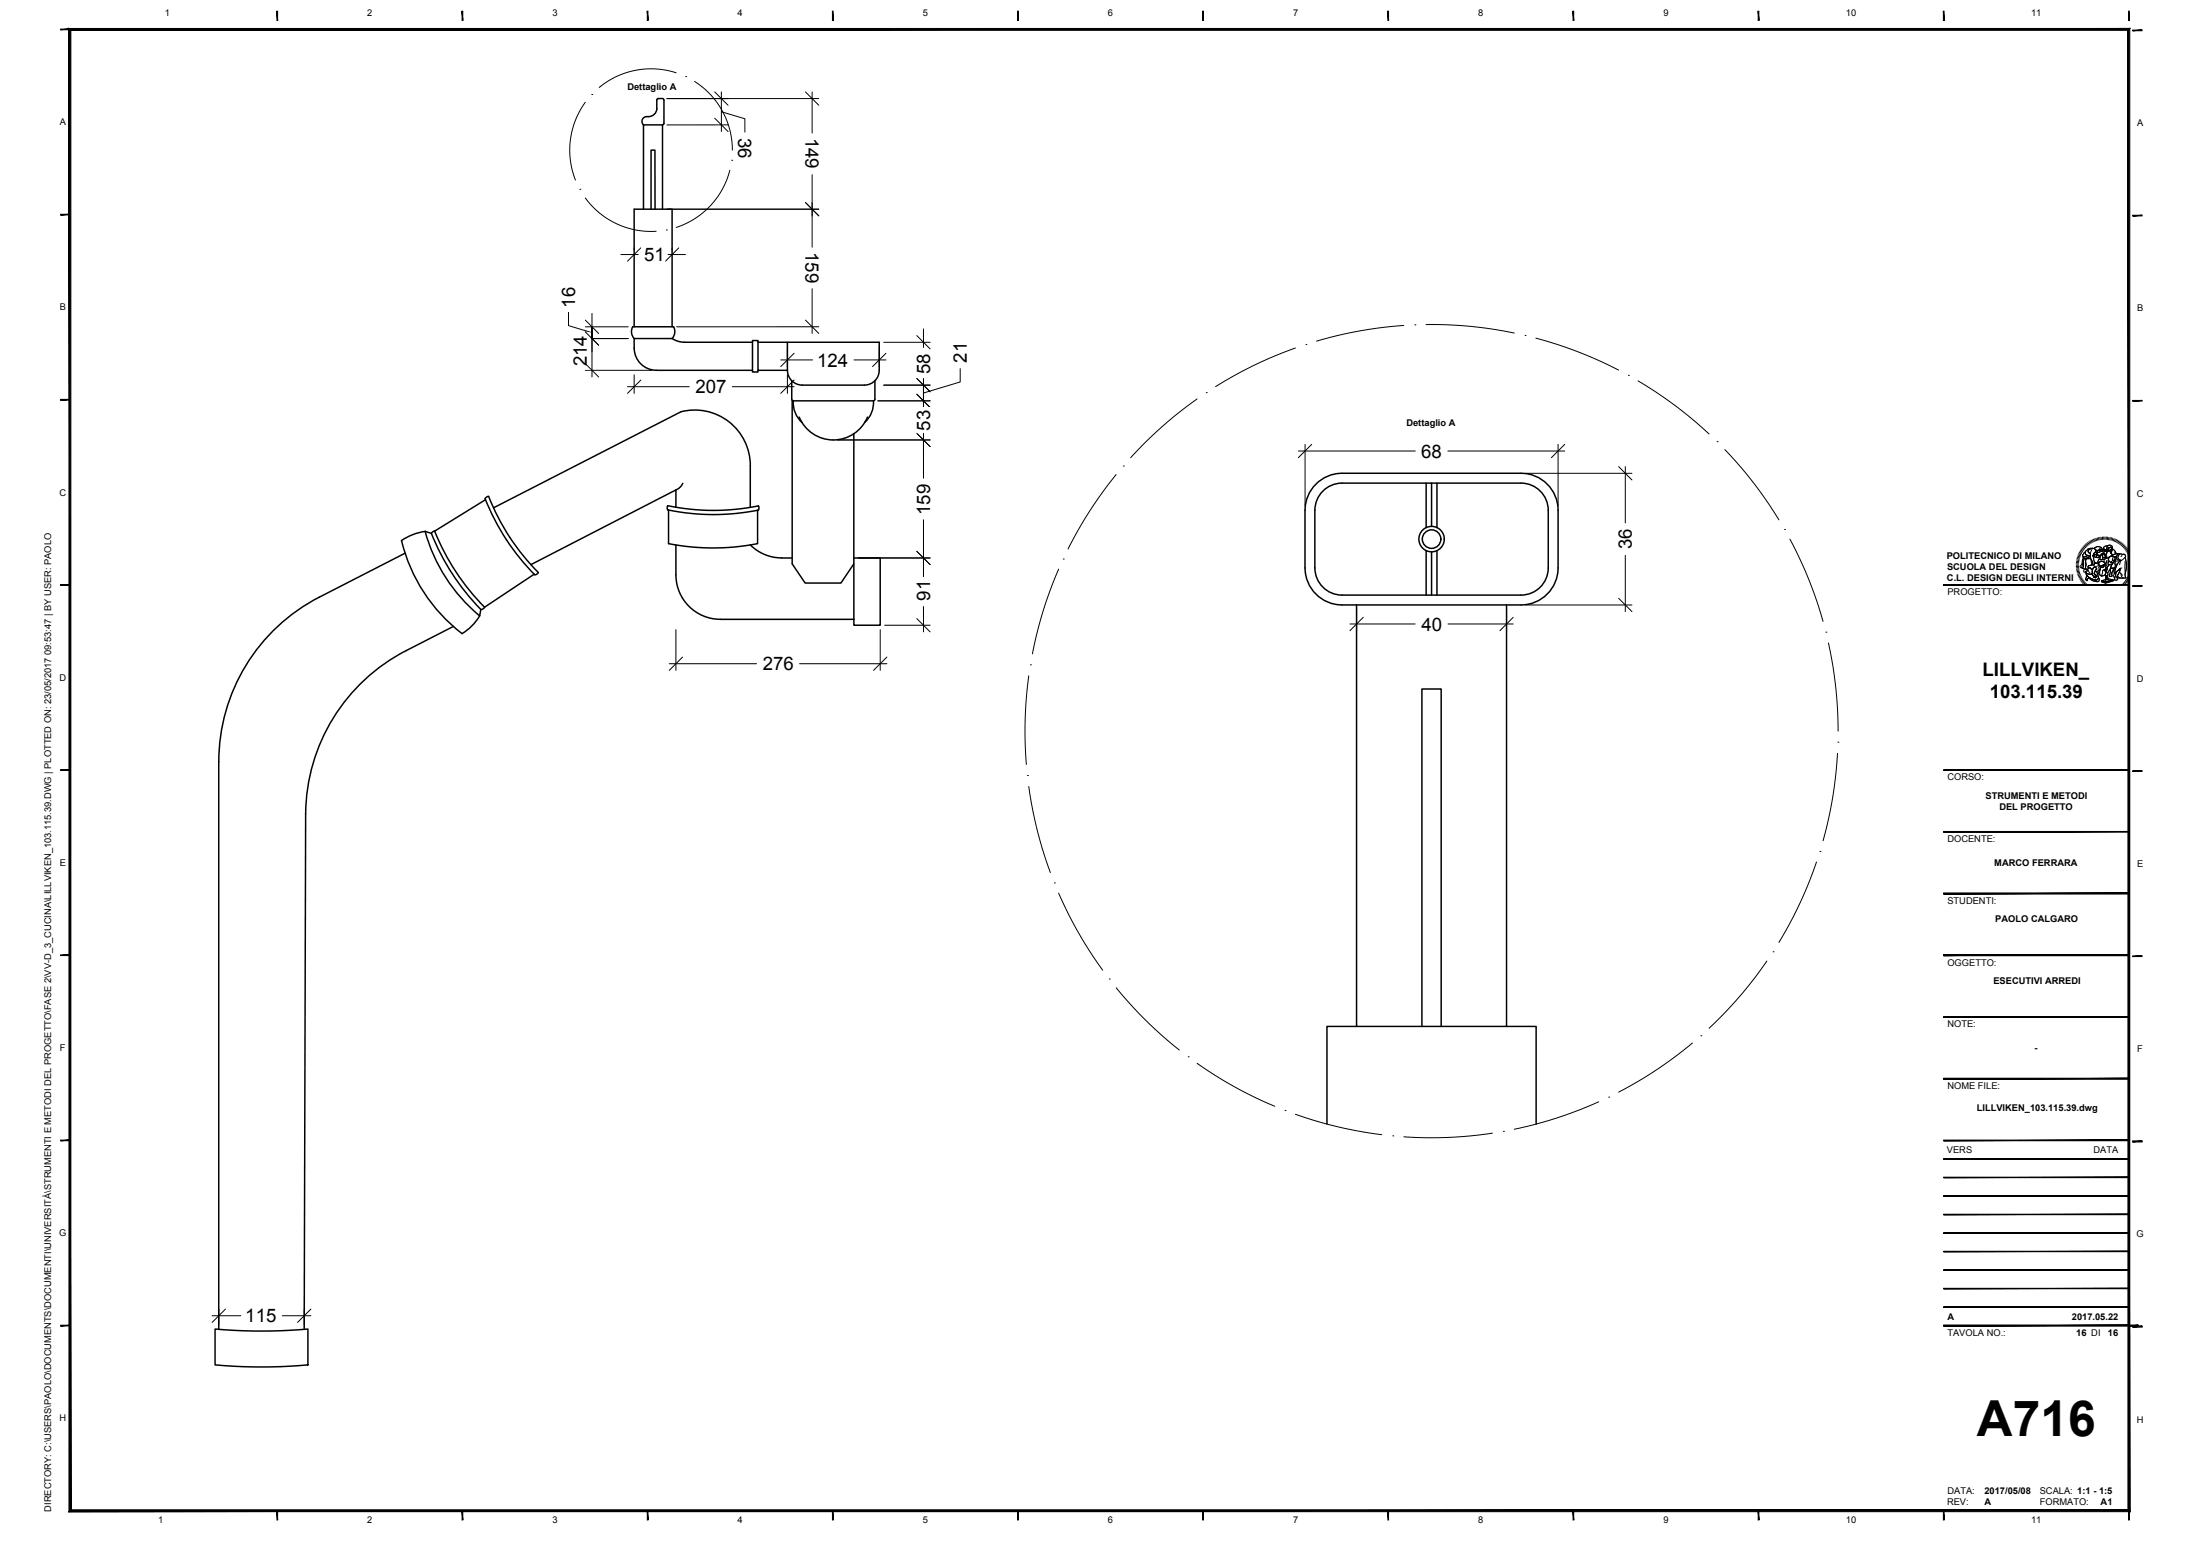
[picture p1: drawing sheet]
<svg xmlns="http://www.w3.org/2000/svg" width="594mm" height="420mm" viewBox="0 0 594 420" stroke-linecap="round" stroke-linejoin="round" font-family="sans-serif">
<!-- layer: 0 -->
<g fill="none" stroke="#000" stroke-width=".4">
<path d="M173.8 33.7h5.1v22.8M173.8 33.7v22.8M179.3 33.3v-6.3l-.2-.3-1.3-.1-.4 .3v2.5a2.48 2.48 0 0 1-3.1 2.1 1.29 1.29 0 0 0-.5 2.2M179.3 33.3l-.4 .4M175.8 56.5v-16h1.1v16M171.2 91.4a2.75 2.75 0 0 1-.3-3.2h11a2.7 2.7 0 0 1-.4 3.2M171.2 88.2v-31.7h10.3v31.7M203.2 92.4h-18.4l-1.7-.2-1.6-.8h-10.3a8.6 8.6 0 0 0 1.2 6.1 6 6 0 0 0 4.9 2.5h25.9M204.7 92.4v7.6h7.9M204.7 92.4v-.4h-1.5v8.4h1.5v-.4M204.7 92.4h7.9M212.6 92.4h24.8v7.6a4 4 0 0 1-4 4h-16.8a4 4 0 0 1-4-4z"/>
<path d="M183.9 111.2l-50.6 25.9M183.9 111.2a15 15 0 0 1 18.7 14.5v11.3M213.8 102.8v5l.4 .4M213.9 108.1v44.2l3.5 5.1h9.7l3.5-5.1v-35.2M214.2 108.2h21.7M214.2 108.2a7.2 7.2 0 0 0 2.4 5.9M215.8 112.6a10 10 0 0 0 9.2 6.2 10 10 0 0 0 9.2-6.2M235.9 108.2a7.2 7.2 0 0 1-2.4 5.9M236.3 102.8v5l-.4 .4M131.1 134.9l-13.7 8.5M131.9 134l-.5 .2-.4 .5a61.1 61.1 0 0 0 13.4 20.5l.6-.2 .4-.4a60.4 60.4 0 0 1-13.5-20.6M180.3 136.6a60.7 60.7 0 0 0 24.5 0l.2 .6-.2 .5a60.9 60.9 0 0 1-24.5 0l-.2-.6z"/>
<path d="M180.5 137.7v9.1M182.5 137v-4.7l-39.1 20.2M184.4 130.5l-.6 .9-1.3 .9M204.6 137.8v9a62.7 62.7 0 0 1-24.1 0M354.9 131.2a10 10 0 0 1 7.5-3.4h48.3a10 10 0 0 1 10 10v15.6a10 10 0 0 1-10 9.9h-48.3a10 10 0 0 1-10-9.9v-15.6a10 10 0 0 1 2.5-6.6zM355.1 137.8v15.6M355.1 137.8a7.3 7.3 0 0 1 7.3-7.3h48.3a7.3 7.3 0 0 1 7.4 7.3v15.6a7.3 7.3 0 0 1-7.4 7.3h-48.3a7.3 7.3 0 0 1-7.3-7.3M385.1 130.5v12M386.6 130.5v11.6M388 130.5v12M109.4 149.4l-23.1 11.8a50 50 0 0 0-27.2 44.5v153.3M114.8 143.5a45.3 45.3 0 0 0 14.7 22.8l.4-1.7 .5-.2 .5-.4"/>
<path d="M114.8 143.5a15.1 15.1 0 0 0-6.4 2.5 45 45 0 0 0 16.4 25.1M116.5 144a62.3 62.3 0 0 0 13.4 20.6M117.4 143.4a62 62 0 0 0 13.5 20.6M117.4 143.4l-.6 .2-.3 .4-1.7-.5M144.2 155l-13.4 9M182.5 147.2v8M182.5 155.2a12 12 0 0 0 12 12h36.1M202.6 147.1a12 12 0 0 0 8.5 3.6h2.8M230.6 150.7h7.1v18.1h-7.1v-1.6M230.6 152.3v14.9M385.1 148.7v12M386.6 149v11.7"/>
<path d="M388 148.7v12M122.4 169.2l-12.7 6.5a50 50 0 0 0-27.2 44l-.4 139.3M129.5 166.3a13.7 13.7 0 0 1-4.7 4.8M366.3 163.3v113.9h40.5v-113.9M366.3 277.2h-8v26.3M384 277.2v-91.2h5.2v91.2M406.8 277.2h8v26.3M58.1 358.9a143.1 143.1 0 0 0 25 0v9.7a140.4 140.4 0 0 1-25 0z"/>
<circle cx="386.6" cy="145.6" r="3.4"/>
<circle cx="386.6" cy="145.6" r="2.5"/>
</g>
<!-- layer: linee sezione -->
<g fill="none" stroke="#000" stroke-width=".27">
<path d="M182.6 19.7a22 22 0 0 0-20.8 3.9M158 27.6a21.9 21.9 0 0 0-2.6 21M159.8 25.5h.1M185.2 20.7h.1M187.6 22a21.9 21.9 0 0 1 10.2 18.5M156.6 51.1h.1M158 53.4a21.9 21.9 0 0 0 19.2 9M197.1 46a21.9 21.9 0 0 1-14.5 15.4M197.6 43.3h.1M179.9 62.1h.1M349.8 94a107.9 107.9 0 0 0-21.6 10.4M352.6 93h.1"/>
<path d="M379.1 87.9a109.1 109.1 0 0 0-23.6 4.2M382.1 87.7h.1M385.1 87.6a108.1 108.1 0 0 1 23.8 2.3M411.8 90.6h.1M414.7 91.3a109.3 109.3 0 0 1 22.4 8.6M323.3 107.7a109.2 109.2 0 0 0-18 15.9M325.7 106h.1M439.7 101.4h.1M442.3 102.8a109 109 0 0 1 19.2 14.4M463.7 119.3h.1M301.4 128.1a110.2 110.2 0 0 0-13 20.2M303.3 125.8h.1"/>
<path d="M465.8 121.4a108.3 108.3 0 0 1 14.6 19M285.9 153.7a108.2 108.2 0 0 0-7.1 22.9M287.1 151h.1M481.9 143h.1M483.3 145.6a108.5 108.5 0 0 1 9 22.2M278.3 179.5h.1M493.1 170.7h.1M493.7 173.6a109.8 109.8 0 0 1 2.7 23.8M277.8 182.5a110.1 110.1 0 0 0-.6 23.9M277.4 209.4h.1M277.8 212.4a108.8 108.8 0 0 0 5.8 23.2M496.2 203.4a109.3 109.3 0 0 1-3.9 23.6"/>
<path d="M496.3 200.4h.1M284.7 238.4h.1M490.5 232.8a109.5 109.5 0 0 1-10.1 21.7M491.4 229.9h.1M285.9 241.2a109.7 109.7 0 0 0 11.8 20.8M477.1 259.5a109.2 109.2 0 0 1-15.6 18.2M478.8 257h.1M299.5 264.4h.1M301.4 266.7a109.6 109.6 0 0 0 17.1 16.8M459.3 279.7h.1M320.8 285.4h.1M323.3 287.1a109 109 0 0 0 20.9 11.6"/>
<path d="M347 299.8h.1M431.7 297.5a109.3 109.3 0 0 1-22.8 7.4M434.4 296.3h.1M457 281.6a109.8 109.8 0 0 1-19.9 13.3M349.8 300.9a109.7 109.7 0 0 0 23.3 5.5M376.1 306.7h.1M403 306a108.2 108.2 0 0 1-23.9 1M406 305.5h.1"/>
</g>
<!-- layer: G-ANNO-LOGO -->
<g fill="none" stroke="#000" stroke-width=".27">
<path d="M560.6 152.6h.7M560.6 152.3h.7M560.7 151.9l.6 .1M560.7 151.5l.7 .1M560.8 151.2l.6 .1M560.8 150.8l.7 .2M560.9 150.5l.7 .2M561.1 150.2l.6 .2M561.2 149.8l.6 .3M561.3 149.5l.6 .3M561.3 152.9l-.7 .1M561.3 153.3h-.6"/>
<path d="M561.4 153.6l-.7 .1M561.4 153.9l-.6 .1M561.5 149.2l.6 .3M561.5 154.2l-.7 .2M561.6 154.5l-.7 .2M561.6 148.9l.6 .3M561.7 154.9l-.7 .2M561.8 155.2l-.7 .2M561.8 148.6l.6 .3M561.9 155.5l-.6 .2M562 148.3l.6 .3M562 155.7l-.6 .4"/>
<path d="M562.2 156l-.6 .4M562.2 148l.6 .4M562.4 156.3l-.6 .4M562.4 147.7l.6 .4M562.5 150.3l1.3 .2 .7-.3v.6h-.9a.79 .79 0 0 1-1.1-.4zM562.5 150.2l.1 .5M562.5 156.6l-.5 .4M562.7 147.4l.5 .5M562.7 150.7l-.3 .6-.1 1.3-.3 .7 .4 .2M562.7 156.9l-.5 .4M562.9 149.2l.3-.2-.1 .3a.83 .83 0 0 0 1 .8l.3 .1-.5 .3-.6-.2-.4 .1a.51 .51 0 0 1-.5-.4 .51 .51 0 0 1 .3-.6zM562.9 147.2l.5 .5"/>
<path d="M562.9 157.1l-.5 .4M563 150.8h.4l-.2 .5 .1 1.2-.1 1.1h-.2a.43 .43 0 0 1-.5-.1 .43 .43 0 0 1 .1-.6v-1.4zM563 150.8l-.3 .4-.2 2a.39 .39 0 0 0 .1 .4 .39 .39 0 0 0 .5 0M563.1 149l-.5 .5a.44 .44 0 0 0-.2 .6 .44 .44 0 0 0 .5 .3l.4-.1 .6 .2 .5-.3M563.1 157.4l-.5 .4M563.2 146.9l.5 .5M563.2 154.4a1.17 1.17 0 0 0 1.6 .6l.2-.1M563.3 148.7l.6-.5 1.3-.1a1.01 1.01 0 0 0-1.3 1l.6 .3v.8l-.5-.1a.77 .77 0 0 1-.9-.8zM563.3 154.7l.6 .3 1.1-.1 .1 .4 .3 .3-.1 .3 .3-.2 .2 .3-.1-.5 .3 .4-.1-.4 .4 .1-.8-.7 .3-.7 .4 .1 .3 1.1a.79 .79 0 0 1 0 .9 .79 .79 0 0 1-1 .3l-1.5-.8-.6-.5zM563.3 154.7l.1 .6 .8 .6 1.9 .9M563.4 157.6l-.5 .5M563.4 150.8h1.1l.6 1.2v.4l-.4 .2a.61 .61 0 0 0-.8 .7l.2 .1-.4 .4a.54 .54 0 0 1-.5-.8v-1.7z"/>
<path d="M563.4 150.9l-.2 .6v2.1M563.5 146.7l.4 .5M563.5 155.4l.8 .6 1 .4a.93 .93 0 0 0 1.4-.4 .65 .65 0 0 1 0 .9 .65 .65 0 0 1-.9 .1l-1.3-.6a.45 .45 0 0 0-.5-.3 .45 .45 0 0 0-.4 .4l.1 .3h-.3a.84 .84 0 0 1 0-1.2zM563.5 155.4l-.1 .2a.84 .84 0 0 0 0 1.2l.3-.2-.1-.1a.49 .49 0 0 1 .4-.4 .49 .49 0 0 1 .5 .3l.9 .5a1.05 1.05 0 0 0 1.5-.2l-.2-.7M563.6 157.8l-.4 .5M563.7 153.8a.51 .51 0 0 0-.8-.1 .51 .51 0 0 0 .1 .8 .62 .62 0 0 1 .5-.4 .62 .62 0 0 1 .6 .4l.3 .2M563.7 146.5l.5 .5M563.9 158l-.5 .6M563.9 153.5l.4-.2 .2 .1a.73 .73 0 0 1 .5 1v.5a1.19 1.19 0 0 1-1.8-.5l.6-.3-.1-.2zM563.9 152.8l1.2-.4 .3 .2 .2-.4 .5-.2 .5 .3 .3 .3a.99 .99 0 0 1 .1 1.2 .99 .99 0 0 1-1.1 .4v-.2a.47 .47 0 0 0 0-.8 .47 .47 0 0 0-.7 .3l-.2 .4-.7-.6a.29 .29 0 0 1-.4 0 .29 .29 0 0 1 0-.5zM564 146.3l.4 .5M564.1 158.2l-.4 .6"/>
<path d="M564.1 148.4a.93 .93 0 0 1 1.1-.3 .93 .93 0 0 1 .6 .9l-.2 .3a.99 .99 0 0 0-.2 1.5 1.08 1.08 0 0 0 .7 1.3l-.5 .1-.2 .4a.39 .39 0 0 1-.3-.2 .39 .39 0 0 1 0-.5l-.6-1.1v-1.3a.62 .62 0 0 1-.5-.4 .62 .62 0 0 1 .1-.7zM564.2 153.2l.8 .7M564.3 153.3l-.5 .4v.4M564.3 146.1l.4 .6M564.4 158.4l-.4 .6M564.5 150.8l-1.9-.1-.3 .5a2.03 2.03 0 0 1-.6 1.7l.2 .4M564.6 158.6l-.3 .6M564.7 145.9l.3 .6M564.7 151.1l.2 1.4M564.9 148.4l-.4 .8v1.1l.6 1.5a.55 .55 0 0 0 .3 .8l.2-.4 .4-.2a1.03 1.03 0 0 1-.7-1.4 1.45 1.45 0 0 1 .6-1.7 .97 .97 0 0 0-1.3-.8l-.8 .2-.6 .5-.1 .5a.83 .83 0 0 0 1 .8l.3 .1M564.9 158.8l-.3 .6M565 145.7l.3 .6"/>
<path d="M565.1 152.4l-.4 .2a.61 .61 0 0 0-.8 .7l.1 .1M565.2 148.1a.99 .99 0 0 0-1.3 1l.6 .3M565.2 158.9l-.3 .6M565.3 145.6l.3 .6M565.4 149.4l.4-.3 .6-.1-.1 .6-1.2 .5zM565.4 149.9l.8-.3 .3 .3a.33 .33 0 0 0-.4 .2 .33 .33 0 0 0 .2 .4h-.1a.61 .61 0 0 1-.8-.6zM565.4 149.9a.58 .58 0 0 0 .8 .6M565.5 153.1a.48 .48 0 0 1 .6 .3 .48 .48 0 0 1-.2 .6l-.4 .9 .8 .7-.4-.1 .1 .4-.3-.4 .1 .5-.2-.3-.3 .2 .1-.3-.3-.3-.1-.4v-1zM565.5 153.1a.48 .48 0 0 1 .6 .3 .48 .48 0 0 1-.2 .6l-.4 1 .8 .6-.4-.1 .1 .4-.3-.4 .1 .5-.2-.3-.2 .2v-.3l-.3-.3-.1-.4v-1zM565.5 159l-.2 .7M565.5 148.1l.8-.5 1 .2a.3 .3 0 0 1 .3 .3 .3 .3 0 0 1-.4 .3l-.2-.2-.6 .5-.5-.2M565.6 145.5l.3 .6"/>
<path d="M565.7 147.9l1.1-.3 .7 .4a.23 .23 0 0 1 .1 .3 .23 .23 0 0 1-.2 .1l-.4-.2-.1 .2-.6 .3-.8-.5zM565.8 159.2l-.2 .6M565.8 148.5l.7 .1 .6-.4 .3 .2-.2 .6-.4 .2-.5-.2-.5 .1zM566 145.3l.2 .7M566.1 152l.6 .3 .4 .6a.76 .76 0 0 1-.4 1.1M566.1 159.3l-.2 .6M566.2 150h.8l-.2 .1a.38 .38 0 0 1-.4 .5 .38 .38 0 0 1-.3-.6zM566.2 154.4l.3 1a.79 .79 0 0 1 0 .9 .79 .79 0 0 1-.9 .3M566.2 149.6l.3 .3M566.3 149.4v.2l-1.2 .5M566.3 152.9l-.8 .2M566.3 145.2l.2 .7"/>
<path d="M566.4 149l-.4 .5M566.4 159.4l-.1 .6M566.5 152.6l.7 .4M566.6 149.9a.34 .34 0 0 0-.5 .4 .34 .34 0 0 0 .5 .3 .34 .34 0 0 0 .2-.5l.2-.1h-.6M566.6 153a.7 .7 0 0 1 .1 1 .7 .7 0 0 1-.9 .2M566.7 152.3v-.3l.6-.5 1 .3 .1 .3a.25 .25 0 0 1 .1 .4 .25 .25 0 0 1-.4 0l-1 .4 .6 .4 .4-.3 .1-.4a.44 .44 0 0 0 .3-.4 .44 .44 0 0 0-.4-.4l-.9-.2-.5 .7-.2-.1v-.5l.5-.8 .2 .2h1.1l.5-.4v-.3l.6 .2 .1 1a.67 .67 0 0 0-.1 1l-.3 .6-.4 .1-.2 .6-.3-.1 .1 .3a.23 .23 0 0 1 .3 0 .23 .23 0 0 1 0 .4l.2-.3-.4 1.1a.95 .95 0 0 1-1.4-.1l-.4-.3 .4-.6 .2-1.1M566.7 145.2l.1 .6M566.7 152l.6-.5 .5 .1 .6 .4a.32 .32 0 0 1 .1 .5 .32 .32 0 0 1-.5 0l-.3 .2a.51 .51 0 0 1-.5 .3 .51 .51 0 0 1-.4-.5zM566.7 154.9l.8 .6M566.8 159.5l-.2 .6M566.9 149h.1M566.9 148.6l.2 .1"/>
<path d="M567 150.9a1.29 1.29 0 0 0-.5 1.3M567 154.3v.9M567 145.1l.1 .7M567 148.6v.1M567.1 159.5l-.1 .7M567.1 152.9l1.1-.4-.1 .5-.4 .3-.5-.2zM567.1 153.7l-.3 .9-.4 .5M567.3 148.8l.8-.2a.28 .28 0 0 1 .2 .4 .28 .28 0 0 1-.4 0zM567.4 145v.7M567.4 148.4l-.2 .6-.4 .2-.5-.2-.5 .2M567.4 149.7l.5-.3 .4 .1 .5 .9a.24 .24 0 0 1-.1 .4 .24 .24 0 0 1-.3-.2 .24 .24 0 0 1 .2-.3l-.2-.6a.43 .43 0 0 0-.7-.1 .43 .43 0 0 0 0 .7 .49 .49 0 0 1 0 .8 .49 .49 0 0 1-.8-.3zM567.4 159.6l-.1 .6"/>
<path d="M567.5 156.8l1.9-.5 1.2 .3-2 .6zM567.5 156.8l1.1 .4v.3l-1.1-.4zM567.7 149.6l.6 .1 .2 .5a.64 .64 0 0 1 0 .7 .64 .64 0 0 1-.7 .2zM567.7 145l.1 .7M567.7 159.6v.7M567.8 148.6v-.3a.52 .52 0 0 1 .6 0 .52 .52 0 0 1 .2 .5l-.2 .1M567.8 153.1h.1M567.8 154l-.3 1.5 1-.2M567.8 148.4a.52 .52 0 0 1 .6-.1 .52 .52 0 0 1 .2 .5l-.2 .1-.2-.3h-.4zM567.9 152.7l.1 .1M567.9 153h.1M568 152.8h-.1"/>
<path d="M568 149.8h.1M568 149.7l-.1 .2M568 159.6v.7M568.1 145v.7M568.2 148.7l-.5-.1-.4 .2h.3a.38 .38 0 0 0 .4 .3 .38 .38 0 0 0 .4-.3l-.2-.2v.2M568.2 153.8l.3 .1 .1-.4a.22 .22 0 0 1 .2-.3 .22 .22 0 0 1 .2 .2l-.4 1.1a.23 .23 0 0 0 0-.4 .23 .23 0 0 0-.3 0zM568.2 151.1v.7M568.2 152.5l-.1 .5a.51 .51 0 0 1-.9 0M568.3 149.6l.2 .3-.1 .1M568.4 159.6v.7M568.4 149.8a.43 .43 0 0 0-.7-.2 .43 .43 0 0 0 0 .7 .5 .5 0 0 1 0 .8 .5 .5 0 0 1-.7-.4l.4-1 .7-.3 .4 .3 .3 .7a.24 .24 0 0 1-.1 .4 .24 .24 0 0 1-.3-.3M568.4 145v.7"/>
<path d="M568.5 150.1l-.2 .1M568.5 149.9a.42 .42 0 0 1-.1 .6 .42 .42 0 0 1-.6-.1M568.5 150.8l-.3 .3h-.4M568.6 157.2l2-.6v.3l-2 .6zM568.6 157.2v.3M568.6 148.8l.2-.1 .1 .4-.2 .9M568.7 153.3h.1M568.7 153.9l-.1 .6 .2-.3M568.7 159.6v.7M568.7 148.4l.1 .4M568.8 150.4l-.2-.5a.89 .89 0 0 0 .1-1.2l-.5-.4a.45 .45 0 0 1-.1-.6 .45 .45 0 0 1 .5-.2h.6l-.3 .7 .1 .8 .2-.1v-.4l.3 .3 .5-.1-.1 .6 .2-.1 .4 .7-1.1 .7M568.8 145l-.1 .7"/>
<path d="M568.8 153.7l-.1 .2-.1-.2M568.8 151.4l-.1 1.3M568.8 150.6l.5 .2M569 155.4l.1-.1 .1 1.1-.2-.6-.4 .7zM569 152.5l-.4 .4v.4M569 159.6l.1 .7M569.1 153.2l-.4 .1-.2 .6h-.4l.3 .2h.2M569.1 151.4l-.4 .9M569.1 145v.7M569.2 147.5h-.5a.63 .63 0 0 0-.7 .7M569.2 148.5l.3 .3 .5-.1M569.3 147.3l.5-.1 .6 .5v.8l-.4 .9 .2-1.3a.3 .3 0 0 0-.1-.4 .3 .3 0 0 0-.4 .2l-.3 .1-.2 .9-.2 .1-.1-.8z"/>
<path d="M569.3 147.3l.5-.1 .6 .4v.9l-.4 .9 .2-1.3a.27 .27 0 0 0-.1-.3 .27 .27 0 0 0-.4 .1h-.3l-.2 1-.2 .1-.1-.8zM569.3 159.5l.1 .7M569.4 150.6l.1-.1a1.44 1.44 0 0 1 1.9 .2l-.3 .8a.88 .88 0 0 1-.8 .5 .88 .88 0 0 1-.8-.5zM569.4 148.2h.2M569.4 152.5l.9-.1-.7 1.6a1.52 1.52 0 0 0-.5 1.5l-.1-.1-.4 .6-.1-.9zM569.4 152.6l-.9 2.5 .2 .9 .4-.7 .2 1.4-.3-.9-.4 1.1 .1-.9M569.4 147.9h.4a.29 .29 0 0 1 .4 0 .29 .29 0 0 1 0 .3l-.2 .5-.6 .1-.2-.3zM569.5 148.6l.1 .1M569.5 151.5v.1a.63 .63 0 0 0-.1 .9l.9-.1 .5-.6M569.5 145.1l-.1 .6M569.5 148.3h.1M569.6 148.5v.1"/>
<path d="M569.7 159.5l.1 .7M569.8 145.1l-.1 .7M569.9 148.4h.2M569.9 148.4v.1M569.9 153.5l.8-.1-.5 1.5a.44 .44 0 0 1-.2 .8l-.4-.2zM570 159.4l.1 .7M570.1 149.2l.4 .6M570.2 151.7h.1M570.2 145.2l-.2 .7M570.3 150l1-.4 .8-.1-.7 1zM570.3 152.4l-.7 1.6a1.52 1.52 0 0 0-.5 1.5M570.3 159.3l.2 .7"/>
<path d="M570.3 151.6l-.3 .1M570.4 148.2a1.28 1.28 0 0 1 .9 1.1l.3 .2-.6 .2a.55 .55 0 0 1-.7-.1 .55 .55 0 0 1-.1-.7zM570.4 148.2l.7 .5 .2 .5M570.4 151.9l-.1 .1M570.5 145.3l-.2 .7M570.6 159.2l.2 .7M570.6 156.6v.3l-2 .6-1.1-.4v-.3l1.1 .4 2-.6a6.2 6.2 0 0 0-3.1 .2M570.7 153.4l-.5 1.3 .2 .8-.2 .1-.6-.1 .3-2M570.9 145.4l-.3 .7M570.9 151.6l.3-.1-.1 .8a.65 .65 0 0 1 .2 .7 .65 .65 0 0 1-.6 .4l-.8 .1 .3-1.1zM570.9 159.1l.3 .6M570.9 151.3v.4"/>
<path d="M570.9 150.3l.4 .1 .1 .3M571 149.1l.5 .4M571.1 153.4l-1.2 .1M571.1 154.7l-.1 .3 .3 .2M571.2 145.6l-.2 .6M571.2 159l.3 .6M571.2 151.5v1.3l-.3 1a1.83 1.83 0 0 0-.1 2l.2 .2M571.4 154.5l1.1-1-.5 1.6a1.28 1.28 0 0 0-.2 1.4l-.1 .1a.46 .46 0 0 1-.7 0 .46 .46 0 0 1 .1-.7zM571.4 150.5a1.04 1.04 0 0 1 .6-.9 1.04 1.04 0 0 1 1.1 .1 .56 .56 0 0 1 .8 .2 .56 .56 0 0 1-.2 .8l-.3 .2a1.08 1.08 0 0 1-1.1 .5 1.08 1.08 0 0 1-.8-.7M571.4 150.7l-.5 .7a.63 .63 0 0 1-.9 .5l-.2-.2a.73 .73 0 0 1-.2-1.1l.6-.3a.33 .33 0 0 1 .4 .1 .33 .33 0 0 1-.2 .5l.1 .2a.22 .22 0 0 0 .1 .3 .22 .22 0 0 0 .3-.2l.2-.4-.1-.5-.7-.2-.9 .4v.5M571.5 158.8l.3 .6M571.5 152.3v.5"/>
<path d="M571.5 145.7l-.2 .6M571.8 158.7l.3 .6M571.9 145.9l-.4 .6M571.9 151.4l-.9 .1M572 155.7l.5 .4M572.1 158.5l.3 .6M572.2 146l-.4 .6M572.2 149.5a2.54 2.54 0 0 0-2 .6M572.3 158.3l.4 .6M572.3 154.5l.9 .8M572.4 151.4a6.7 6.7 0 0 0-1.4 3.5l1.5-1.4 .5-.1M572.4 149.6a.92 .92 0 0 0-.5 1 .92 .92 0 0 0 1 .7"/>
<path d="M572.4 149.6l.6 .1a.62 .62 0 0 1 .7 0 .62 .62 0 0 1 .2 .7l.2 1.2a8.1 8.1 0 0 1-.3 3.7l.3 .7-1.9 .1a.45 .45 0 0 1-.6-.3 .45 .45 0 0 1 .3-.6l.6-1.7-1.5 1.4a5.8 5.8 0 0 1 1.5-3.5l.4-.1a.92 .92 0 0 1-1-.7 .92 .92 0 0 1 .5-1zM572.5 146.2l-.4 .6M572.5 153.5l-.5 1.6a1.28 1.28 0 0 0-.2 1.4l-.1 .1a.46 .46 0 0 1-.7 0 .46 .46 0 0 1 .1-.7l.3-1.4M572.6 158.1l.4 .6M572.6 151.4l-.2 1.1M572.7 154.9l.2 .8 .5 .4M572.8 146.4l-.4 .6M572.8 157.9l.5 .5M573 150l-.3 .3M573.1 146.6l-.5 .6M573.1 157.7l.4 .5M573.3 157.5l.5 .5"/>
<path d="M573.3 146.9l-.4 .5M573.5 157.3l.5 .4M573.6 147.1l-.5 .5M573.8 157l.5 .4M573.8 151.6l.1 3.3M573.8 147.4l-.5 .4M573.9 150.5a9.5 9.5 0 0 1 0 5l.2 .5h-2.4M573.9 156.7l.6 .4M574.1 147.6l-.5 .5M574.1 156.5l.6 .3M574.3 156.2l.6 .3M574.3 147.9l-.5 .4"/>
<path d="M574.5 155.9l.6 .3M574.5 148.2l-.5 .4M574.6 155.6l.6 .3M574.7 148.5l-.5 .3M574.7 155.3l.7 .3M574.9 155l.6 .3M574.9 148.8l-.6 .3M575 154.7l.6 .2M575.1 154.4l.6 .2M575.1 149.1l-.6 .3M575.1 154.1l.7 .1M575.2 153.8l.7 .1"/>
<path d="M575.2 153.4l.7 .1M575.2 149.4l-.6 .3M575.3 153.1l.6 .1M575.3 152.9h.7M575.4 149.7l-.6 .3M575.5 150.1l-.6 .2M575.6 150.4l-.6 .2M575.7 150.8l-.6 .1M575.8 151.1l-.7 .1M575.9 151.5l-.7 .1M575.9 151.8l-.7 .1M575.9 152.2h-.6"/>
<path d="M576 152.5h-.7"/>
</g>
<!-- layer: G-ANNO-TTLB -->
<g fill="#fff" stroke="#fff" stroke-width=".27">
<path d="M549.9 157.9l30.7 4.4-5.7-4.4zM549.9 157.9l30.7 4.4h-30.7z"/>
<path d="M574.9 143.4h5.7l-5.7 14.5zM580.6 143.4l-5.7 14.5 5.7 4.4z"/>
</g>
<path d="M549.9 157.9h25v-14.5h5.7v18.9h-30.7z" fill="none" stroke="#fff" stroke-width=".27"/>
<g fill="#000" stroke="#000" stroke-width=".27">
<path d="M16.4 8h2.5v-.2zM16.4 7.8h2.5l-2.5 .2z"/>
<path d="M18.6 7.7l.5 400v-399.5zM18.6 7.7l.5 400-.5 .5zM19.1 407.7l-.5 .5 556-.5zM18.6 408.2l556-.5 .5 .5zM574.6 8.2v399.5l.5 .5zM574.6 8.2l.5-.5v400.5zM19.1 8.2h555.5l.5-.5zM18.6 7.7h556.5l-556 .5z"/>
<path d="M74.8 3l.2 2.5v-2.5zM74.8 3l.2 2.5h-.2z"/>
<path d="M124.8 3l.2 2.5v-2.5zM124.8 3l.2 2.5h-.2z"/>
<path d="M174.8 3l.2 2.5v-2.5zM174.8 3l.2 2.5h-.2z"/>
<path d="M224.8 3l.2 2.5v-2.5zM224.8 3l.2 2.5h-.2z"/>
<path d="M274.8 3l.2 2.5v-2.5zM274.8 3l.2 2.5h-.2z"/>
<path d="M324.8 3l.2 2.5v-2.5zM324.8 3l.2 2.5h-.2z"/>
<path d="M374.8 3l.2 2.5v-2.5zM374.8 3l.2 2.5h-.2z"/>
<path d="M424.8 3l.2 2.5v-2.5zM424.8 3l.2 2.5h-.2z"/>
<path d="M474.8 3l.2 2.5v-2.5zM474.8 3l.2 2.5h-.2z"/>
<path d="M524.8 3l.2 2.5v-2.5zM524.8 3l.2 2.5h-.2z"/>
<path d="M574.8 3l.2 2.5v-2.5zM574.8 3l.2 2.5h-.2z"/>
<path d="M575.9 8.3h2.5v-.2zM575.9 8.1h2.5l-2.5 .2z"/>
<path d="M16.4 58h2.5v-.1zM16.4 57.9h2.5l-2.5 .1z"/>
<path d="M575.9 58.3h2.5v-.2zM575.9 58.1h2.5l-2.5 .2z"/>
<path d="M16.4 108h2.5v-.2zM16.4 107.8h2.5l-2.5 .2z"/>
<path d="M575.9 108.3h2.5v-.2zM575.9 108.1h2.5l-2.5 .2z"/>
<path d="M16.4 158h2.5v-.2zM16.4 157.8h2.5l-2.5 .2z"/>
<path d="M524.9 158h50v-.2zM524.9 157.8h50l-50 .2z"/>
<path d="M575.9 158.3h2.5v-.2zM575.9 158.1h2.5l-2.5 .2z"/>
<path d="M16.4 208h2.5v-.2zM16.4 207.8h2.5l-2.5 .2z"/>
<path d="M524.9 208h50v-.2zM524.9 207.8h50l-50 .2z"/>
<path d="M575.9 208.3h2.5v-.2zM575.9 208.1h2.5l-2.5 .2z"/>
<path d="M524.9 224.7h50v-.2zM524.9 224.5h50l-50 .2z"/>
<path d="M16.4 258h2.5v-.2zM16.4 257.8h2.5l-2.5 .2z"/>
<path d="M524.9 241.2v.2l50-.2zM524.9 241.4l50-.2v.2z"/>
<path d="M524.9 257.8v.2l50-.2zM524.9 258l50-.2v.2z"/>
<path d="M524.9 257.8v.2l50-.2zM524.9 258l50-.2v.2z"/>
<path d="M524.9 257.8v.2l50-.2zM524.9 258l50-.2v.2z"/>
<path d="M524.9 257.8v.2l50-.2zM524.9 258l50-.2v.2z"/>
<path d="M524.9 241.4h50v-.2zM524.9 241.2h50l-50 .2z"/>
<path d="M575.9 258.3h2.5v-.2zM575.9 258.1h2.5l-2.5 .2z"/>
<path d="M524.9 274.5v.2l50-.2zM524.9 274.7l50-.2v.2z"/>
<path d="M524.9 291.2v.2l50-.2zM524.9 291.4l50-.2v.2z"/>
<path d="M524.9 291.2v.2l50-.2zM524.9 291.4l50-.2v.2z"/>
<path d="M16.4 308h2.5v-.1zM16.4 307.9h2.5l-2.5 .1z"/>
<path d="M524.9 317.9h50zM524.9 318l50-.1z"/>
<path d="M524.9 312.9h50zM524.9 313l50-.1z"/>
<path d="M524.9 307.9v.1l50-.1zM524.9 308l50-.1v.1z"/>
<path d="M575.9 308.3h2.5v-.2zM575.9 308.1h2.5l-2.5 .2z"/>
<path d="M575.9 308.3h2.5v-.2zM575.9 308.1h2.5l-2.5 .2z"/>
<path d="M524.9 337.9h50zM524.9 338l50-.1z"/>
<path d="M524.9 332.9h50zM524.9 333l50-.1z"/>
<path d="M524.9 327.9h50zM524.9 328l50-.1z"/>
<path d="M524.9 322.9h50zM524.9 323l50-.1z"/>
<path d="M16.4 358h2.5v-.2zM16.4 357.8h2.5l-2.5 .2z"/>
<path d="M524.9 357.8v.2l50-.2zM524.9 358l50-.2v.2z"/>
<path d="M524.9 357.8v.2l50-.2zM524.9 358l50-.2v.2z"/>
<path d="M524.9 352.9h50zM524.9 353l50-.1z"/>
<path d="M524.9 347.9h50zM524.9 348l50-.1z"/>
<path d="M524.9 342.9h50zM524.9 343l50-.1z"/>
<path d="M574.9 358h2.5v-.2zM574.9 357.8h2.5l-2.5 .2z"/>
<path d="M574.9 358h2.5v-.2zM574.9 357.8h2.5l-2.5 .2z"/>
<path d="M575.9 358.3h2.5v-.2zM575.9 358.1h2.5l-2.5 .2z"/>
<path d="M575.9 358.3h2.5v-.2zM575.9 358.1h2.5l-2.5 .2z"/>
<path d="M74.8 407.9l.2 2.5v-2.5zM74.8 407.9l.2 2.5h-.2z"/>
<path d="M124.8 407.9l.2 2.5v-2.5zM124.8 407.9l.2 2.5h-.2z"/>
<path d="M174.8 407.9l.2 2.5v-2.5zM174.8 407.9l.2 2.5h-.2z"/>
<path d="M224.8 407.9l.2 2.5v-2.5zM224.8 407.9l.2 2.5h-.2z"/>
<path d="M274.8 407.9l.2 2.5v-2.5zM274.8 407.9l.2 2.5h-.2z"/>
<path d="M324.8 407.9l.2 2.5v-2.5zM324.8 407.9l.2 2.5h-.2z"/>
<path d="M374.8 407.9l.2 2.5v-2.5zM374.8 407.9l.2 2.5h-.2z"/>
<path d="M424.8 407.9l.2 2.5v-2.5zM424.8 407.9l.2 2.5h-.2z"/>
<path d="M474.8 407.9l.2 2.5v-2.5zM474.8 407.9l.2 2.5h-.2z"/>
<path d="M524.8 407.9l.2 2.5v-2.5zM524.8 407.9l.2 2.5h-.2z"/>
<path d="M574.8 407.9l.2 2.5v-2.5zM574.8 407.9l.2 2.5h-.2z"/>
</g>
<!-- layer: G-ANNO-TEXT -->
<g fill="none" stroke="#000" stroke-width=".27">
<path d="M180.1 26.6h41M194.8 24.8v10.7M194.8 30.2l6.3 1.9v3.6M196.6 33.7h-16.5M219.3 24.8v11.1M180.1 56.5h41M219.3 47.2v19.6M167.6 68.7h4.7M171.2 66.9v.6M180.4 68.7h4.7M181.5 66.9v.6M219.3 78v12"/>
<path d="M153.5 84.3v3.6l6.4 1.9M158.1 88.2h11.5M158.1 91.4h11.5M158.1 100h18M159.9 88.2v3.2v-3.2M159.9 84.6v3.6M159.9 89.6v12.2M210.8 97.2h8.6M212.6 93.6v5.4M221.1 88.2h-38.4M230.6 97.2h8.6M237.4 93.6v5.4"/>
<path d="M238.6 92.4h12.6M249.4 88.8v5M259.3 99.5v3.6l-9.9 3M169.4 104.4h16.7M171.2 101.2v5M197.7 104.4h16.7M212.6 101.2v5M226.2 118.8h25M237.1 108.2h14.1M238.6 104h12.6M249.4 102.2v7.8M249.4 117v12.1"/>
<path d="M352.4 120v16.6M420.7 120v16.6M350.6 121.8h31.6M391 121.8h31.5M411.9 127.8h28.8M438.9 126v15.2M231.8 150.7h19.4M249.4 140.3v15.4M438.9 150v15.2M180.7 179.2h23.6M182.5 170v11M215.9 179.2h23.6"/>
<path d="M237.7 170v11M238.9 168.8h12.3M249.4 163.8v6.8M364.5 168.5h17.6M366.3 164.6v5.7M391 168.5h17.6M406.8 164.6v5.7M411.9 163.4h28.8"/>
</g>
<!-- layer: 0 -->
<g fill="none" stroke="#000" stroke-width=".27">
<path d="M193 24.8l3.6 3.6M193 31.9l3.6 3.6M217.5 24.8l3.6 3.6M217.5 54.7l3.6 3.6M173 66.9l-3.6 3.6M183.3 66.9l-3.6 3.6M158.1 86.4l3.6 3.6M158.1 89.6l3.6 3.6M158.1 98.2l3.6 3.6M214.4 95.4l-3.6 3.6M217.5 86.4l3.6 3.6M239.2 95.4l-3.6 3.6"/>
<path d="M247.6 90.6l3.6 3.6M173 102.6l-3.6 3.6M214.4 102.6l-3.6 3.6M247.6 102.2l3.6 3.6M247.6 106.4l3.6 3.6M247.6 117l3.6 3.6M354.2 120l-3.6 3.6M422.5 120l-3.6 3.6M437.1 126l3.6 3.6M247.6 148.9l3.6 3.6M184.3 177.4l-3.6 3.6M239.5 177.4l-3.6 3.6"/>
<path d="M247.6 167l3.6 3.6M368.1 166.7l-3.6 3.6M408.6 166.7l-3.6 3.6M437.1 161.6l3.6 3.6M57.3 355.3h7.7M59.1 353.5v4.3M60.9 353.5l-3.6 3.6M76.2 355.3h7.8M82.2 353.5v4.3M84 353.5l-3.6 3.6"/>
</g>
<!-- layer: G-ANNO-TEXT -->
<g fill="#fff" stroke="#fff" stroke-width=".27">
<path d="M216.6 36.8l5.4 9.5v-9.5zM216.6 36.8l5.4 9.5h-5.4z"/>
<path d="M216.6 67.7l5.4 9.4v-9.4zM216.6 67.7l5.4 9.4h-5.4z"/>
<path d="M198.4 36.6l5.5 6.9v-6.9zM198.4 36.6l5.5 6.9h-5.5z"/>
<path d="M150.8 76.8v6.6h5.5zM150.8 76.8h5.5v6.6z"/>
<path d="M154 89.9v9.8h5.4zM154 89.9h5.4v9.8z"/>
<path d="M246.6 94.7v7h5.5zM246.6 94.7h5.5v7z"/>
<path d="M256.6 92.3v6.3h5.4zM256.6 92.3h5.4v6.3z"/>
<path d="M246.6 110v7h5.5zM246.6 110h5.5v7z"/>
<path d="M246.6 130v9.4h5.5zM246.6 130h5.5v9.4z"/>
<path d="M246.6 156.6v6.3h5.5zM246.6 156.6h5.5v6.3z"/>
<path d="M220.3 94.5v5.4l9.4-5.4zM220.3 99.9l9.4-5.4v5.4z"/>
<path d="M187 101.7v5.5l9.8-5.5zM187 107.2l9.8-5.5v5.5z"/>
<path d="M173.2 66v5.5l6.3-5.5zM173.2 71.5l6.3-5.5v5.5z"/>
<path d="M205.2 176.5v5.5l9.8-5.5zM205.2 182l9.8-5.5v5.5z"/>
<path d="M436.1 142.1v7h5.5zM436.1 142.1h5.5v7z"/>
<path d="M383.1 119.1v5.4l7-5.4zM383.1 124.5l7-5.4v5.4z"/>
<path d="M383 165.8v5.4l7.1-5.4zM383 171.2l7.1-5.4v5.4z"/>
</g>
<!-- layer: 0 -->
<path d="M65.9 352.5v5.5l9.4-5.5zM65.9 358l9.4-5.5v5.5z" fill="#fff" stroke="#fff" stroke-width=".27"/>
<text font-size="13.4" x="533.8" y="387.7">A716</text>
<g font-size="5">
<text x="199.4" y="37.3" transform="rotate(90 199.4 37.3)">36</text>
<text x="217.5" y="37.2" transform="rotate(90 217.5 37.2)">149</text>
<text x="173.9" y="70.5">51</text>
<text x="217.5" y="68" transform="rotate(90 217.5 68)">159</text>
<text x="155.3" y="83.1" transform="rotate(-90 155.3 83.1)">16</text>
<text x="158.5" y="98.9" transform="rotate(-90 158.5 98.9)">214</text>
<text x="220.7" y="99">124</text>
<text x="251.1" y="101" transform="rotate(-90 251.1 101)">58</text>
<text x="261.1" y="97.9" transform="rotate(-90 261.1 97.9)">21</text>
<text x="187.8" y="106.2">207</text>
<text x="251.1" y="116.3" transform="rotate(-90 251.1 116.3)">53</text>
<text x="383.8" y="123.6">68</text>
<text x="251.1" y="139.1" transform="rotate(-90 251.1 139.1)">159</text>
<text x="440.7" y="148.4" transform="rotate(-90 440.7 148.4)">36</text>
<text x="251.1" y="162.2" transform="rotate(-90 251.1 162.2)">91</text>
<text x="383.9" y="170.3">40</text>
<text x="205.9" y="181">276</text>
<text x="535.4" y="182.6">LILLVIKEN_</text>
<text x="537.3" y="188.6">103.115.39</text>
<text x="66.2" y="357.1">115</text>
</g>
<g font-size="2.5">
<text x="44.5" y="4.4">1</text>
<text x="99.2" y="4.4">2</text>
<text x="149.2" y="4.4">3</text>
<text x="199.2" y="4.4">4</text>
<text x="249.2" y="4.4">5</text>
<text x="299.2" y="4.4">6</text>
<text x="349.2" y="4.4">7</text>
<text x="399.2" y="4.4">8</text>
<text x="449.2" y="4.4">9</text>
<text x="498.5" y="4.4">10</text>
<text x="548.5" y="4.4">11</text>
<text x="169.4" y="24.4">Dettaglio A</text>
<text x="16.1" y="33.8">A</text>
<text x="577.1" y="34.1">A</text>
<text x="16.1" y="83.8">B</text>
<text x="577.1" y="84.1">B</text>
<text x="379.8" y="115">Dettaglio A</text>
<text x="16.1" y="133.8">C</text>
<text x="577" y="134.1">C</text>
<text x="525.7" y="150.9">POLITECNICO DI MILANO</text>
<text x="525.8" y="153.9">SCUOLA DEL DESIGN</text>
<text x="525.8" y="156.9">C.L. DESIGN DEGLI INTERNI</text>
<text x="525.9" y="160.7">PROGETTO:</text>
<text x="16.1" y="183.8">D</text>
<text x="577" y="184.1">D</text>
<text x="525.9" y="210.7">CORSO:</text>
<text x="536.1" y="215.7">STRUMENTI E METODI</text>
<text x="539.9" y="218.7">DEL PROGETTO</text>
<text x="525.9" y="227.4">DOCENTE:</text>
<text x="16.1" y="233.8">E</text>
<text x="538.5" y="233.8">MARCO FERRARA</text>
<text x="577.1" y="234.1">E</text>
<text x="525.9" y="244.1">STUDENTI:</text>
<text x="538.8" y="249">PAOLO CALGARO</text>
<text x="525.9" y="260.7">OGGETTO:</text>
<text x="538.3" y="265.7">ESECUTIVI ARREDI</text>
<text x="525.9" y="277.4">NOTE:</text>
<text x="16.2" y="283.8">F</text>
<text x="549.4" y="283.8">-</text>
<text x="577.1" y="284.1">F</text>
<text x="525.9" y="294.1">NOME FILE:</text>
<text x="533.8" y="300">LILLVIKEN_103.115.39.dwg</text>
<text x="525.7" y="311.3">VERS</text>
<text x="565.3" y="311.3">DATA</text>
<text x="16" y="333.8">G</text>
<text x="576.9" y="334.1">G</text>
<text x="525.9" y="356.3">A</text>
<text x="559.5" y="356.3">2017.05.22</text>
<text x="525.9" y="360.9">TAVOLA NO.:</text>
<text x="560.6" y="360.9">16 DI</text>
<text x="569.2" y="360.9">16</text>
<text x="16.1" y="383.8">H</text>
<text x="577" y="384.1">H</text>
<text x="525.8" y="406.3">REV:</text>
<text x="525.9" y="403.4">DATA:</text>
<text x="535.9" y="406.3">A</text>
<text x="535.9" y="403.3">2017/05/08</text>
<text x="550.8" y="403.3">SCALA: 1:1 - 1:5</text>
<text x="550.8" y="406.3">FORMATO:</text>
<text x="567.2" y="406.3">A1</text>
<text x="13.8" y="408.2" transform="rotate(-90 13.8 408.2)">DIRECTORY: C:\USERS\PAOLO\DOCUMENTS\DOCUMENTI\UNIVERSITÀ\STRUMENTI E METODI DEL PROGETTO\FASE 2\VV-D_3_CUCINA\LILLVIKEN_103.115.39.DWG | PLOTTED ON: 23/05/2017 09:53:47 | BY USER: PAOLO</text>
<text x="42.7" y="411.3">1</text>
<text x="99.2" y="411.3">2</text>
<text x="149.2" y="411.3">3</text>
<text x="199.2" y="411.3">4</text>
<text x="249.2" y="411.3">5</text>
<text x="299.2" y="411.3">6</text>
<text x="349.2" y="411.3">7</text>
<text x="399.2" y="411.3">8</text>
<text x="449.2" y="411.3">9</text>
<text x="498.5" y="411.3">10</text>
<text x="548.5" y="411.3">11</text>
</g>
</svg>
